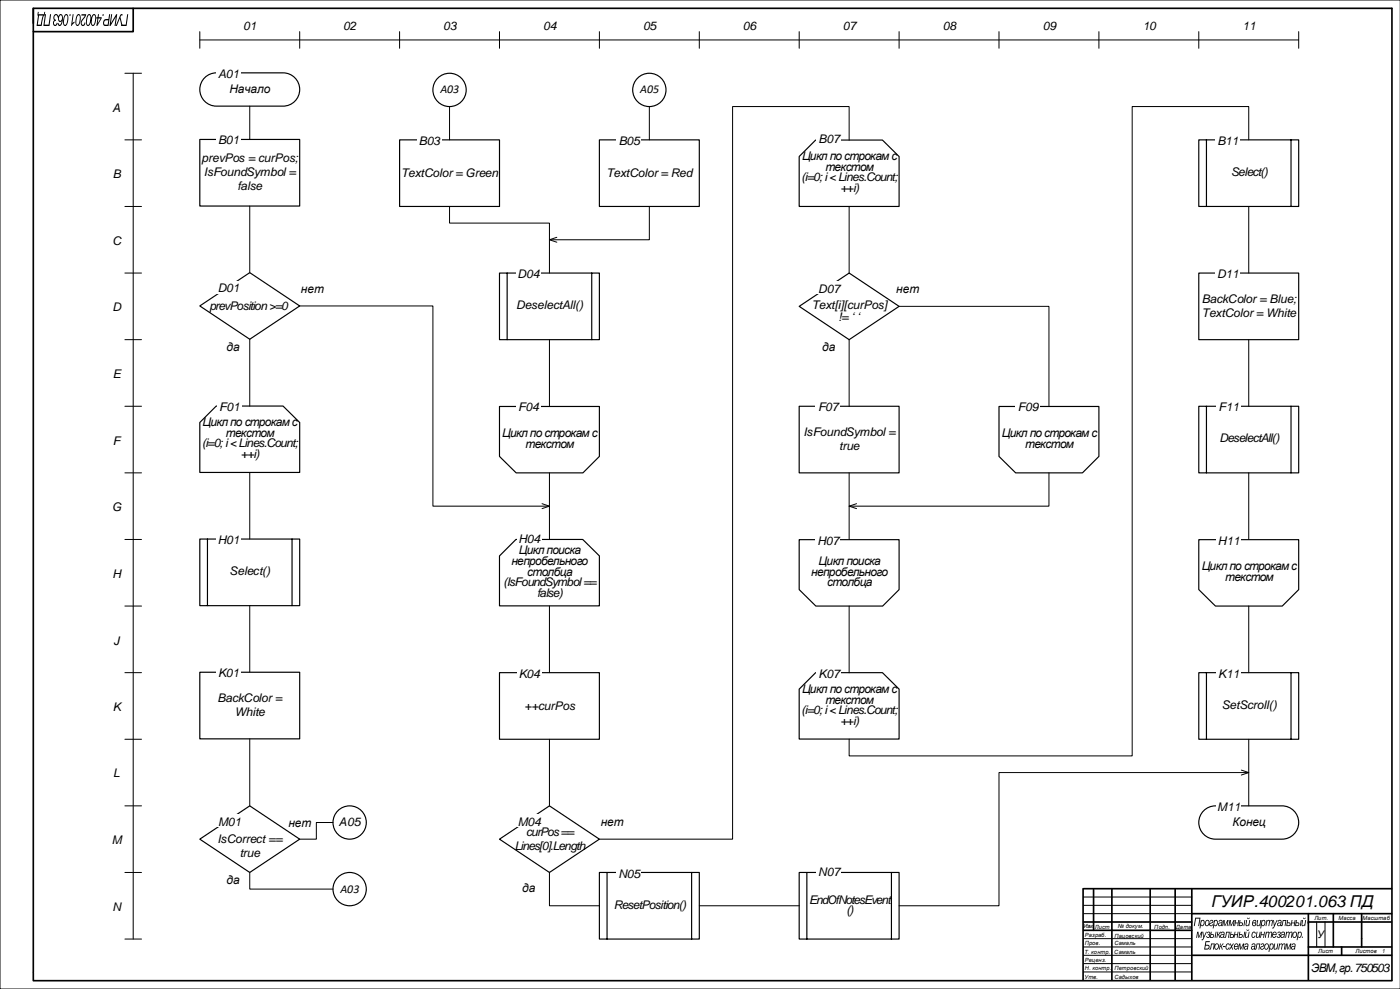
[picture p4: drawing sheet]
<svg xmlns="http://www.w3.org/2000/svg" width="841mm" height="594mm" viewBox="0 0 841 594" stroke-linecap="round" stroke-linejoin="round" font-family="sans-serif">
<path d="M123 47l2-2 4-1h41a10 10 0 0 1 10 10 10 10 0 0 1-10 10h-40a10 10 0 0 1-9-6 10 10 0 0 1 2-11z" fill="none" stroke="#000" stroke-width=".7"/>
<path d="M120 84h60v40h-60z" fill-rule="evenodd" fill="#fff"/>
<path d="M120 84h60v40h-60z" fill="none" stroke="#000" stroke-width=".7"/>
<g fill="#fff">
<path d="M130 80h14v7h-14z" fill-rule="evenodd"/>
<path d="M300 404h60v40h-60z" fill-rule="evenodd"/>
</g>
<path d="M300 404h60v40h-60z" fill="none" stroke="#000" stroke-width=".7"/>
<path d="M120 254l10-10h40l10 10v30h-60z" fill-rule="evenodd" fill="#fff"/>
<path d="M120 254l10-10h40l10 10v30h-60z" fill="none" stroke="#000" stroke-width=".7"/>
<path d="M120 404h60v40h-60z" fill-rule="evenodd" fill="#fff"/>
<path d="M120 404h60v40h-60z" fill="none" stroke="#000" stroke-width=".7"/>
<path d="M120 504l30-20 30 20-30 20z" fill-rule="evenodd" fill="#fff"/>
<path d="M120 504l30-20 30 20-30 20z" fill="none" stroke="#000" stroke-width=".7"/>
<path d="M240 84h60v40h-60z" fill-rule="evenodd" fill="#fff"/>
<path d="M240 84h60v40h-60z" fill="none" stroke="#000" stroke-width=".7"/>
<path d="M360 84h60v40h-60z" fill-rule="evenodd" fill="#fff"/>
<path d="M360 84h60v40h-60z" fill="none" stroke="#000" stroke-width=".7"/>
<path d="M120 324h60v40h-60z" fill-rule="evenodd" fill="#fff"/>
<path d="M120 324h60v40h-60zM125 324v40M175 324v40" fill="none" stroke="#000" stroke-width=".7"/>
<path d="M300 164h60v40h-60z" fill-rule="evenodd" fill="#fff"/>
<path d="M300 164h60v40h-60zM305 164v40M355 164v40" fill="none" stroke="#000" stroke-width=".7"/>
<path d="M300 244h60v30l-10 10h-40l-10-10z" fill-rule="evenodd" fill="#fff"/>
<path d="M300 244h60v30l-10 10h-40l-10-10z" fill="none" stroke="#000" stroke-width=".7"/>
<g fill="none" stroke="#000" stroke-width=".6">
<path d="M120 19v10M180 19v10M240 19v10M300 19v10M360 19v10M420 19v10M480 19v10M540 19v10M600 19v10M660 19v10M720 19v10M780 19v10"/>
<path d="M120 24h660M75 44h10M80 44v520M75 84h10M75 124h10M75 164h10M75 204h10M75 244h10M75 284h10M75 324h10M75 364h10M75 404h10"/>
<path d="M75 444h10M75 484h10M75 524h10"/>
</g>
<path d="M120 184l30-20 30 20-30 20z" fill-rule="evenodd" fill="#fff"/>
<path d="M120 184l30-20 30 20-30 20z" fill="none" stroke="#000" stroke-width=".7"/>
<path d="M300 334l10-10h40l10 10v30h-60z" fill-rule="evenodd" fill="#fff"/>
<path d="M300 334l10-10h40l10 10v30h-60z" fill="none" stroke="#000" stroke-width=".7"/>
<path d="M300 504l30-20 30 20-30 20z" fill-rule="evenodd" fill="#fff"/>
<path d="M300 504l30-20 30 20-30 20z" fill="none" stroke="#000" stroke-width=".7"/>
<g fill="none" stroke="#000" stroke-width=".6">
<path d="M150 64v20M270 64v20M390 64v20M150 124v40M270 124v10h60v30M390 124v20h-60M334 143l-4 1 4 1M180 184h80v120h70M150 204v40M330 204v40M150 284v40M330 284v40"/>
<path d="M326 303l4 1-4 1M150 364v40M330 364v40M150 444v40M330 444v40"/>
</g>
<path d="M360 524h60v40h-60z" fill-rule="evenodd" fill="#fff"/>
<path d="M360 524h60v40h-60zM365 524v40M415 524v40" fill="none" stroke="#000" stroke-width=".7"/>
<path d="M480 524h60v40h-60z" fill-rule="evenodd" fill="#fff"/>
<path d="M480 524h60v40h-60zM485 524v40M535 524v40" fill="none" stroke="#000" stroke-width=".7"/>
<path d="M490 84h40l10 10v30h-60v-30z" fill-rule="evenodd" fill="#fff"/>
<path d="M490 84h40l10 10v30h-60v-30z" fill="none" stroke="#000" stroke-width=".7"/>
<path d="M480 184l30-20 30 20-30 20z" fill-rule="evenodd" fill="#fff"/>
<path d="M480 184l30-20 30 20-30 20z" fill="none" stroke="#000" stroke-width=".7"/>
<path d="M480 244h60v40h-60z" fill-rule="evenodd" fill="#fff"/>
<path d="M480 244h60v40h-60z" fill="none" stroke="#000" stroke-width=".7"/>
<path d="M600 244h60v30l-10 10h-40l-10-10z" fill-rule="evenodd" fill="#fff"/>
<path d="M600 244h60v30l-10 10h-40l-10-10z" fill="none" stroke="#000" stroke-width=".7"/>
<path d="M480 324h60v30l-10 10h-40l-10-10z" fill-rule="evenodd" fill="#fff"/>
<path d="M480 324h60v30l-10 10h-40l-10-10z" fill="none" stroke="#000" stroke-width=".7"/>
<path d="M510 84v-20h-70v440h-80M510 124v40M540 184h90v60M510 204v40M510 284v40M630 284v20h-120M514 303l-4 1 4 1M330 524v20h30M420 544h60" fill="none" stroke="#000" stroke-width=".6"/>
<path d="M480 414l10-10h40l10 10v30h-60z" fill-rule="evenodd" fill="#fff"/>
<path d="M480 414l10-10h40l10 10v30h-60z" fill="none" stroke="#000" stroke-width=".7"/>
<path d="M720 164h60v40h-60z" fill-rule="evenodd" fill="#fff"/>
<path d="M720 164h60v40h-60z" fill="none" stroke="#000" stroke-width=".7"/>
<path d="M720 84h60v40h-60z" fill-rule="evenodd" fill="#fff"/>
<path d="M720 84h60v40h-60zM725 84v40M775 84v40" fill="none" stroke="#000" stroke-width=".7"/>
<path d="M750 84v-20h-70v390h-170v-10M750 124v40" fill="none" stroke="#000" stroke-width=".6"/>
<path d="M720 244h60v40h-60z" fill-rule="evenodd" fill="#fff"/>
<path d="M720 244h60v40h-60zM725 244v40M775 244v40" fill="none" stroke="#000" stroke-width=".7"/>
<path d="M720 324h60v30l-10 10h-40l-10-10z" fill-rule="evenodd" fill="#fff"/>
<path d="M720 324h60v30l-10 10h-40l-10-10z" fill="none" stroke="#000" stroke-width=".7"/>
<path d="M750 204v40M750 284v40M510 364v40" fill="none" stroke="#000" stroke-width=".6"/>
<path d="M720 404h60v40h-60z" fill-rule="evenodd" fill="#fff"/>
<path d="M720 404h60v40h-60zM725 404v40M775 404v40" fill="none" stroke="#000" stroke-width=".7"/>
<path d="M750 364v40" fill="none" stroke="#000" stroke-width=".6"/>
<path d="M723 487l2-2 4-1h41a10 10 0 0 1 10 10 10 10 0 0 1-10 10h-40a10 10 0 0 1-9-6 10 10 0 0 1 2-11z" fill-rule="evenodd" fill="#fff"/>
<path d="M723 487l2-2 4-1h41a10 10 0 0 1 10 10 10 10 0 0 1-10 10h-40a10 10 0 0 1-9-6 10 10 0 0 1 2-11z" fill="none" stroke="#000" stroke-width=".7"/>
<path d="M750 444v40M746 463l4 1-4 1M750 464h-150v80h-60M75 564h10" fill="none" stroke="#000" stroke-width=".6"/>
<g fill="#fff">
<path d="M130 40h14v8h-14z" fill-rule="evenodd"/>
<path d="M130 169h14v7h-14z" fill-rule="evenodd"/>
<path d="M130 240h15v7h-15z" fill-rule="evenodd"/>
<path d="M130 320h14v8h-14z" fill-rule="evenodd"/>
<path d="M130 400h14v8h-14z" fill-rule="evenodd"/>
<path d="M130 489h15v7h-15z" fill-rule="evenodd"/>
<path d="M251 80h14v8h-14z" fill-rule="evenodd"/>
<path d="M371 80h14v8h-14z" fill-rule="evenodd"/>
<path d="M310 160h14v8h-14z" fill-rule="evenodd"/>
<path d="M310 240h14v8h-14z" fill-rule="evenodd"/>
<path d="M311 319h14v7h-14z" fill-rule="evenodd"/>
<path d="M311 400h14v8h-14z" fill-rule="evenodd"/>
<path d="M311 489h14v7h-14z" fill-rule="evenodd"/>
<path d="M371 520h14v8h-14z" fill-rule="evenodd"/>
<path d="M490 519h15v7h-15z" fill-rule="evenodd"/>
<path d="M490 79h15v8h-15z" fill-rule="evenodd"/>
<path d="M490 169h15v7h-15z" fill-rule="evenodd"/>
<path d="M490 240h15v8h-15z" fill-rule="evenodd"/>
<path d="M610 240h14v8h-14z" fill-rule="evenodd"/>
<path d="M490 320h15v8h-15z" fill-rule="evenodd"/>
<path d="M490 400h15v8h-15z" fill-rule="evenodd"/>
<path d="M730 80h14v8h-14z" fill-rule="evenodd"/>
<path d="M730 160h14v8h-14z" fill-rule="evenodd"/>
<path d="M731 240h14v8h-14z" fill-rule="evenodd"/>
<path d="M731 320h14v8h-14z" fill-rule="evenodd"/>
<path d="M731 400h14v8h-14z" fill-rule="evenodd"/>
<path d="M731 480h14v8h-14z" fill-rule="evenodd"/>
</g>
<g fill="#000">
<path d="M42 9v1zM62 9v1zM735 568h1v1h-2zM782 563h1h-1z"/>
<path d="M27 9h1l-1 6h2l1-6h1l-1 7h-4zM23 7v2h3l1-2-2 9h-3zM23 9v6h2l1-6z"/>
<path d="M39 9a2.6 2.6 0 0 1 2 4 2 2 0 0 1-1 2 2 2 0 0 1-2 0 7 7 0 0 1 1-6zM39 9v1a4 4 0 0 0 0 5l1-1a5 5 0 0 0 0-5zM36 9a1.9 1.9 0 0 1 2 0 1.9 1.9 0 0 1 0 3 2.7 2.7 0 0 1-3 3v-1l1 1 1-2a2.2 2.2 0 0 1-2-1 2.2 2.2 0 0 1 0-3zM36 9a1.6 1.6 0 0 0-1 2 1.6 1.6 0 0 0 2 1v-2v-1zM33 9l1-1a1.2 1.2 0 0 1 1 2h-1a1.2 1.2 0 0 0-1 0 1.2 1.2 0 0 0 1 2v1a1.1 1.1 0 0 0-2 1 1 1 0 0 0 2 0h1a1.6 1.6 0 0 1-3 1 1.6 1.6 0 0 1 0-2l1-1-1-1z"/>
<path d="M59 9v1h2l-3 6 1-5h-1v-1h1zM59 11v3l1-3zM56 9a2.6 2.6 0 0 1 2 4 2 2 0 0 1-1 2 2 2 0 0 1-2 0 7 7 0 0 1 1-6zM56 9v1a4 4 0 0 0 0 5l1-1a5 5 0 0 0-1-5zM53 9a2.6 2.6 0 0 1 2 4 2 2 0 0 1-1 2 2 2 0 0 1-2 0 7 7 0 0 1 1-6zM53 9v1a4 4 0 0 0 0 5l1-1a5 5 0 0 0 0-5zM49 9h3l-1 2a2.7 2.7 0 0 0-1 4l1-2a1.3 1.3 0 0 1 0 2 1.3 1.3 0 0 1-1 1 3 3 0 0 1 0-6l1-1h-2zM47 9a2.6 2.6 0 0 1 1 4 2 2 0 0 1 0 2 2 2 0 0 1-2 0 7 7 0 0 1 1-6zM47 9v1a4 4 0 0 0 0 5v-1a5 5 0 0 0 0-5zM44 9l-1 5 2-1v1l-2 2z"/>
<path d="M76 9h1l-1 7h-3v-1h3zM73 9h1h-1l-1 1 2 6h-1l-1-5-2 5h-1zM67 9v5l3-5-1 7 1-6-4 6zM66 9l-1 7h-2a2.2 2.2 0 0 1-1-3 2.2 2.2 0 0 1 2-2h1zM63 13v2h2v-3z"/>
<path d="M718 551h3l-1 5v-4h-2v4h-1zM721 553h1a1.2 1.2 0 0 1 1 0 1.2 1.2 0 0 1 0 2l-1 1h-1v2h-1zM722 553a1.2 1.2 0 0 0-1 2 1.2 1.2 0 0 0 2 0v-2zM724 553a1.8 1.8 0 0 1 3 1 1.8 1.8 0 0 1-2 2 1.9 1.9 0 0 1-1-1 1.9 1.9 0 0 1 0-2zM725 553a1.2 1.2 0 0 0-1 2 1.2 1.2 0 0 0 2 0 1.2 1.2 0 0 0 0-1 1.2 1.2 0 0 0-1-1zM727 553a1.2 1.2 0 0 1 2 1 1.2 1.2 0 0 1-2 1 .7 .7 0 0 0 0 1 .7 .7 0 0 0 1-1 1 1 0 0 1 0 1 1 1 0 0 1-2 0l1-2h1v-1h-1zM729 553h1a1.2 1.2 0 0 1 1 0 1.2 1.2 0 0 1 0 2l-1 1h-1v2h-1zM730 553a1.2 1.2 0 0 0-1 2 1.2 1.2 0 0 0 2 0v-2zM732 553h2v3h-1a1.1 1.1 0 0 1-1 0 1.1 1.1 0 0 1 0-2 1.1 1.1 0 0 1 1 0l1-1h-1l-1 1zM732 555a.7 .7 0 0 0 1 1 .7 .7 0 0 0 1-1 .7 .7 0 0 0-1-1zM735 553h1v2l1-2h1l-1 3v-3l-2 3v-3v3h-1zM738 553h1v2l2-2h1l-1 3h-1l1-3-2 3v-3l-1 3zM742 553v1h1l1-1v3h-1v-1h-1v1h-1zM747 553h1l-1 3zM745 553v1a1.2 1.2 0 0 1 2 1 1.2 1.2 0 0 1-2 1h-1zM745 554v2h1v-1zM749 553v2a.7 .7 0 0 0 1 1 .7 .7 0 0 0 0-1v-2h1l-1 3h-1h-1zM749 551l1 1 1-1-1 1zM753 553h1l1 1h-1a1.3 1.3 0 0 1 0 2 1.3 1.3 0 0 1-2 0 1.3 1.3 0 0 1 0-2zM752 554a1 1 0 0 0 2 0 1 1 0 0 0-2 0zM752 555a1 1 0 0 0 2 0 1 1 0 0 0-2 0zM755 553h1l-1 2a.7 .7 0 0 0 1 1 .7 .7 0 0 0 1-1v-2v3h-1h1h-1h-1zM758 553a1.2 1.2 0 0 1 2 0 1.2 1.2 0 0 1 0 2l-1 1h-1l-1 2zM758 553a1.2 1.2 0 0 0 0 2 1.2 1.2 0 0 0 1 0v-2zM761 553l1-1 1 1 1-1v1v3v-3l-1 1-1 2v-3l-1 1v2h-1zM765 553v2l2-2-3 5v-1l1-1zM768 553h1h1v3h-1a1.1 1.1 0 0 1-2 0 1.1 1.1 0 0 1 0-2 1.1 1.1 0 0 1 2 0v-1l-2 1zM768 555a.7 .7 0 0 0 0 1 .7 .7 0 0 0 1-1 .7 .7 0 0 0 0-1zM770 553h3l-1 3v-3h-1l-1 3h-1zM773 553h1l-1 1a1.2 1.2 0 0 1 2 1 1.2 1.2 0 0 1-1 1h-1zM773 554v2h1v-1zM776 553v1h1l1-1-1 3v-1h-1v1h-1zM781 553h1l-1 3zM778 553h1v1a1.2 1.2 0 0 1 1 1 1.2 1.2 0 0 1-1 1h-1zM779 554l-1 2h2v-1zM782 553h1l-1 2a.7 .7 0 0 0 1 1 .7 .7 0 0 0 1-1v-2v3h-1h1h-1h-1zM783 551v1l1-1-1 1z"/>
<path d="M719 560h1v3l1-3h1v3h-1l1-3-2 3-1-3v3h-1zM722 560h1v3l1-3h1l-3 5v-1l1-1zM725 560h1h1l-1 3a1.2 1.2 0 0 1-2-1h1a.7 .7 0 0 0 1 1 .7 .7 0 0 0 0-1 .7 .7 0 0 0-1 0l1-1a.6 .6 0 0 0 0-1 .7 .7 0 0 0-1 1v-1zM730 560h1l-1 3zM727 560h1v1a1.2 1.2 0 0 1 1 1 1.2 1.2 0 0 1-1 1h-1zM727 562v1h2v-1zM731 560h1v1l1-1-1 1 1 2-2-1v1zM734 560h1v3a1.1 1.1 0 0 1-2 0 1.1 1.1 0 0 1 0-2 1.1 1.1 0 0 1 2 0v-1l-2 1zM733 562a.7 .7 0 0 0 1 1 .7 .7 0 0 0 1 0 .7 .7 0 0 0-1-1zM736 560h3l-1 3v-3h-1l-1 3h-1zM739 560h1l-1 1a1.2 1.2 0 0 1 2 1 1.2 1.2 0 0 1-1 1h-1zM739 562v1h1v-1zM742 560v1h1v-1h1l-1 3v-1h-1l-1 1zM747 560h1l-1 3zM744 560h1v1a1.2 1.2 0 0 1 1 1 1.2 1.2 0 0 1-1 1h-1zM745 562l-1 1h2v-1zM748 560h1l-1 2a.7 .7 0 0 0 1 1 .7 .7 0 0 0 1-1v-2h1l-1 3h-1h1h-1h-1zM749 558v1l1-1-1 1zM752 560h1a.8 .8 0 0 1 1 0 .8 .8 0 0 1 0 1v-1a1.2 1.2 0 0 0-2 1 1.2 1.2 0 0 0 1 2l1-1a1.4 1.4 0 0 1-2 1 1.4 1.4 0 0 1 0-2zM755 560v2a.7 .7 0 0 0 1 1 .7 .7 0 0 0 0-1l1-2v3h-1h-1zM757 560h1v1h1v-1h1l-1 3v-1h-1l-1 1zM760 560h1h1h1h1v3h-1v-3l-1 1v2h-1l1-3-1 1-1 2zM765 560h1l1 1v1h-2v1l2-1a1.6 1.6 0 0 1-3 1 1.5 1.5 0 0 1 0-2zM765 560v1h1v-1zM768 560h1v3a1.2 1.2 0 0 1-2-1 .7 .7 0 0 0 1 1 .7 .7 0 0 0 1-1 .7 .7 0 0 0-1 0v-1a.6 .6 0 0 0 1 0 .7 .7 0 0 0-1-1 .6 .6 0 0 0 0 1l-1-1zM770 560h1h1v3h-1a1.1 1.1 0 0 1-2 0 1.1 1.1 0 0 1 0-2 1.1 1.1 0 0 1 2 0v-1l-2 1zM770 562a.7 .7 0 0 0 0 1 .7 .7 0 0 0 1 0 .7 .7 0 0 0 0-1zM772 560h1h1h1h1v3h-1v-3v1l-1 2v-3l-1 1-1 2zM777 560a1.8 1.8 0 0 1 2 1 1.8 1.8 0 0 1-1 2 1.9 1.9 0 0 1-2-1 1.9 1.9 0 0 1 1-2zM777 560a1.2 1.2 0 0 0 0 2 1.2 1.2 0 0 0 1 0 1.2 1.2 0 0 0 1-1 1.2 1.2 0 0 0-2-1zM780 560a1.2 1.2 0 0 1 2 0 1.2 1.2 0 0 1 0 2l-1 1h-1l-1 2zM780 560a1.2 1.2 0 0 0 0 2 1.2 1.2 0 0 0 1 0v-2z"/>
<path d="M724 565h3v1h-3v1h1a1.5 1.5 0 0 1 2 2 1.5 1.5 0 0 1-2 1h-2zM724 568v2a1.1 1.1 0 0 0 2 0 1.1 1.1 0 0 0-1-2zM727 567h3l-1 3h-1l1-3h-1l-1 3h-1zM730 567a1.8 1.8 0 0 1 2 1 1.8 1.8 0 0 1-1 2 1.9 1.9 0 0 1-2-1 1.9 1.9 0 0 1 1-2zM730 567a1.2 1.2 0 0 0 0 2 1.2 1.2 0 0 0 1 0 1.2 1.2 0 0 0 1-1 1.2 1.2 0 0 0-2-1zM733 567v1l2-1-1 1v2l-1-1v1h-1z"/>
<path d="M737 567a.8 .8 0 0 1 1 0 .8 .8 0 0 1 0 1v-1a1.2 1.2 0 0 0-1 1 1.2 1.2 0 0 0 0 2l1-1a1.4 1.4 0 0 1-1 1 1.4 1.4 0 0 1-1-2zM739 567l1 1 1-1-1 2 1 1h-1v-1l-1 1h-1l1-2zM742 567h1l1 1v1h-2v1l2-1a1.6 1.6 0 0 1-3 1 1.5 1.5 0 0 1 0-2zM742 567v1h1v-1zM744 567h1v3l2-3v3h-1l1-3-2 3v-3l-1 3zM748 567h1h1v3h-1a1.1 1.1 0 0 1-2 0 1.1 1.1 0 0 1 0-2 1.1 1.1 0 0 1 2 0v-1l-2 1zM748 569a.7 .7 0 0 0 0 1 .7 .7 0 0 0 1 0 .7 .7 0 0 0 0-1zM752 567h1h1v3h-1a1.1 1.1 0 0 1-1 0 1.1 1.1 0 0 1 0-2 1.1 1.1 0 0 1 1 0h1l-1-1-1 1zM752 569a.7 .7 0 0 0 0 1 .7 .7 0 0 0 1 0 .7 .7 0 0 0 0-1zM755 567h2l-1 3v-3h-1v3h-1zM758 567a1.2 1.2 0 0 1 1 1 1.2 1.2 0 0 1-1 1 .7 .7 0 0 0 0 1 .7 .7 0 0 0 1-1 1 1 0 0 1-1 1 1 1 0 0 1-1 0 1.7 1.7 0 0 1 2-2l-1-1-1 1zM760 567a1.8 1.8 0 0 1 2 1 1.8 1.8 0 0 1-1 2 1.9 1.9 0 0 1-2-1 1.9 1.9 0 0 1 1-2zM760 567a1.2 1.2 0 0 0 0 2 1.2 1.2 0 0 0 1 0 1.2 1.2 0 0 0 1-1 1.2 1.2 0 0 0-2-1zM763 567a1.2 1.2 0 0 1 2 0 1.2 1.2 0 0 1 0 2l-1 1h-1l-1 2zM763 567a1.2 1.2 0 0 0 0 2 1.2 1.2 0 0 0 1 1v-2zM765 567h1l-1 2a.7 .7 0 0 0 1 1 .7 .7 0 0 0 1-1v-2h1l-1 3h-1h-1zM768 567h1h1h1h1v3h-1v-3l-1 1v2h-1l1-3-1 1-1 2zM773 567l1 3 1-3h1l-1 3v-3l-2 3v-3l-1 3zM776 567h1h1v3h-1a1.1 1.1 0 0 1-1 0 1.1 1.1 0 0 1 0-2 1.1 1.1 0 0 1 1 0h1l-1-1-1 1zM776 569a.7 .7 0 0 0 0 1 .7 .7 0 0 0 1 0 .7 .7 0 0 0 0-1z"/>
</g>
<g fill="none" stroke="#000" stroke-width="1">
<path d="M20 14v-9h816v584M20 5v579M80 5v14h-60M651 534v55M651 534h185M657 534v25M668 534v55M691 534v55M706 534v55M716 534v55M651 554h65M651 559h65"/>
<path d="M716 549h120M786 549v40M786 554h50M801 549v20M818 549v20M716 574h120M786 569h50M806 569v5M20 584v5h816"/>
</g>
<path d="M651 539h65M651 544h65M651 549h65M791 554v15M796 554v15M651 564h65M651 569h65M651 574h65M651 579h65M651 584h65" fill="none" stroke="#000" stroke-width=".6"/>
<circle cx="210" cy="494" r="10" fill="#fff"/>
<circle cx="210" cy="494" r="10" fill="none" stroke="#000" stroke-width=".7"/>
<circle cx="210" cy="534" r="10" fill="#fff"/>
<circle cx="210" cy="534" r="10" fill="none" stroke="#000" stroke-width=".7"/>
<path d="M200 494h-10v10h-10M150 524v10h50" fill="none" stroke="#000" stroke-width=".6"/>
<circle cx="270" cy="54" r="10" fill="#fff"/>
<circle cx="270" cy="54" r="10" fill="none" stroke="#000" stroke-width=".7"/>
<circle cx="390" cy="54" r="10" fill="#fff"/>
<circle cx="390" cy="54" r="10" fill="none" stroke="#000" stroke-width=".7"/>
<path d="M841 0h-841v594h841" fill="none" stroke="#000" stroke-width=".6"/>
<text font-size="9.8" x="728" y="545">ГУИР.400201.063 ПД</text>
<g font-size="7.2">
<text x="138" y="56">Начало</text>
<text x="68" y="67">А</text>
<text x="131" y="87">B01</text>
<text x="122" y="106">IsFoundSymbol =</text>
<text x="496" y="103">текстом</text>
<text x="181" y="176">нет</text>
<text x="491" y="176">D07</text>
<text x="538" y="176">нет</text>
<text x="722" y="182">BackColor= Blue;</text>
<text x="67" y="187">D</text>
<text x="132" y="247">F01</text>
<text x="302" y="263">Цикл по строкам с</text>
<text x="483" y="262">IsFoundSymbol =</text>
<text x="602" y="263">Цикл по строкам с</text>
<text x="68" y="267">F</text>
<text x="121" y="269">(i=0;i&lt;Lines.Count;</text>
<text x="733" y="266">DeselectAll()</text>
<text x="67" y="307">G</text>
<text x="131" y="327">H01</text>
<text x="67" y="347">H</text>
<text x="317" y="346">столбца</text>
<text x="487" y="346">непробельного</text>
<text x="722" y="343">Цикл по строкам с</text>
<text x="734" y="426">SetScroll()</text>
<text x="68" y="427">K</text>
<text x="141" y="430">White</text>
<text x="315" y="426">++curPos</text>
<text x="481" y="429">(i=0;i&lt;Lines.Count;</text>
<text x="68" y="467">L</text>
<text x="731" y="487">M11</text>
<text x="173" y="497">нет</text>
<text x="67" y="507">M</text>
<text x="131" y="506">IsCorrect ==</text>
<text x="136" y="531">да</text>
<text x="204" y="536">А03</text>
</g>
<g font-size="7.1">
<text x="146" y="18">01</text>
<text x="206" y="18">02</text>
<text x="266" y="18">03</text>
<text x="326" y="18">04</text>
<text x="386" y="18">05</text>
<text x="446" y="18">06</text>
<text x="506" y="18">07</text>
<text x="566" y="18">08</text>
<text x="626" y="18">09</text>
<text x="686" y="18">10</text>
<text x="746" y="18">11</text>
<text x="131" y="47">A01</text>
<text x="264" y="56">А03</text>
<text x="384" y="56">А05</text>
<text x="252" y="87">B03</text>
<text x="372" y="87">B05</text>
<text x="492" y="86">B07</text>
<text x="731" y="87">B11</text>
<text x="121" y="97">prevPos = curPos;</text>
<text x="482" y="96">Цикл по строкам с</text>
<text x="68" y="107">B</text>
<text x="241" y="106">TextColor= Green</text>
<text x="364" y="106">TextColor= Red</text>
<text x="739" y="106">Select()</text>
<text x="481" y="109">(i=0;i&lt;Lines.Count;</text>
<text x="143" y="114">false</text>
<text x="505" y="115">++i)</text>
<text x="67" y="147">C</text>
<text x="311" y="167">D04</text>
<text x="731" y="167">D11</text>
<text x="131" y="176">D01</text>
<text x="126" y="186">prevPosition&gt;=0</text>
<text x="310" y="186">DeselectAll()</text>
<text x="488" y="186">Text[i][curPos]</text>
<text x="722" y="190">TextColor= White</text>
<text x="504" y="193">!=</text>
<text x="136" y="211">да</text>
<text x="494" y="211">да</text>
<text x="68" y="227">E</text>
<text x="311" y="247">F04</text>
<text x="491" y="247">F07</text>
<text x="611" y="247">F09</text>
<text x="732" y="247">F11</text>
<text x="122" y="256">Цикл по строкам с</text>
<text x="136" y="262">текстом</text>
<text x="316" y="269">текстом</text>
<text x="616" y="269">текстом</text>
<text x="145" y="275">++i)</text>
<text x="504" y="270">true</text>
<text x="311" y="326">H04</text>
<text x="491" y="327">H07</text>
<text x="732" y="327">H11</text>
<text x="312" y="333">Цикл поиска</text>
<text x="307" y="339">непробельного</text>
<text x="492" y="339">Цикл поиска</text>
<text x="138" y="345">Select()</text>
<text x="302" y="352">(IsFoundSymbol==</text>
<text x="497" y="352">столбца</text>
<text x="736" y="349">текстом</text>
<text x="323" y="358">false)</text>
<text x="68" y="387">J</text>
<text x="131" y="407">K01</text>
<text x="312" y="407">K04</text>
<text x="492" y="407">K07</text>
<text x="732" y="407">K11</text>
<text x="482" y="416">Цикл по строкам с</text>
<text x="131" y="422">BackColor=</text>
<text x="496" y="423">текстом</text>
<text x="505" y="435">++i)</text>
<text x="131" y="496">M01</text>
<text x="204" y="496">А05</text>
<text x="311" y="496">M04</text>
<text x="361" y="496">нет</text>
<text x="740" y="496">Конец</text>
<text x="316" y="502">curPos==</text>
<text x="144" y="515">true</text>
<text x="309" y="511">Lines[0].Length</text>
<text x="371" y="527">N05</text>
<text x="491" y="526">N07</text>
<text x="314" y="536">да</text>
<text x="369" y="546">ResetPosition()</text>
<text x="486" y="543">EndOfNotesEvent</text>
<text x="67" y="547">N</text>
<text x="508" y="549">()</text>
<text x="788" y="584">ЭВМ,гр.750503</text>
</g>
<text font-size="6.4" x="791" y="563">У</text>
<g font-size="3.4">
<text x="651" y="558">Изм.</text>
<text x="658" y="558">Лист</text>
<text x="676" y="558">докум.</text>
<text x="693" y="558">Подп.</text>
<text x="706" y="558">Дата</text>
<text x="789" y="553">Лит.</text>
<text x="804" y="553">Масса</text>
<text x="818" y="553">Масштаб</text>
<text x="652" y="563">Разраб.</text>
<text x="669" y="563">Пацовский</text>
<text x="652" y="568">Пров.</text>
<text x="669" y="568">Самаль</text>
<text x="651" y="573">Т. контр.</text>
<text x="669" y="573">Самаль</text>
<text x="792" y="573">Лист</text>
<text x="814" y="573">Листов</text>
<text x="830" y="573">1</text>
<text x="652" y="578">Реценз.</text>
<text x="651" y="588">Утв.</text>
<text x="652" y="583">Н. контр.</text>
<text x="669" y="583">Петровский</text>
<text x="669" y="588">Садыхов</text>
</g>
</svg>
